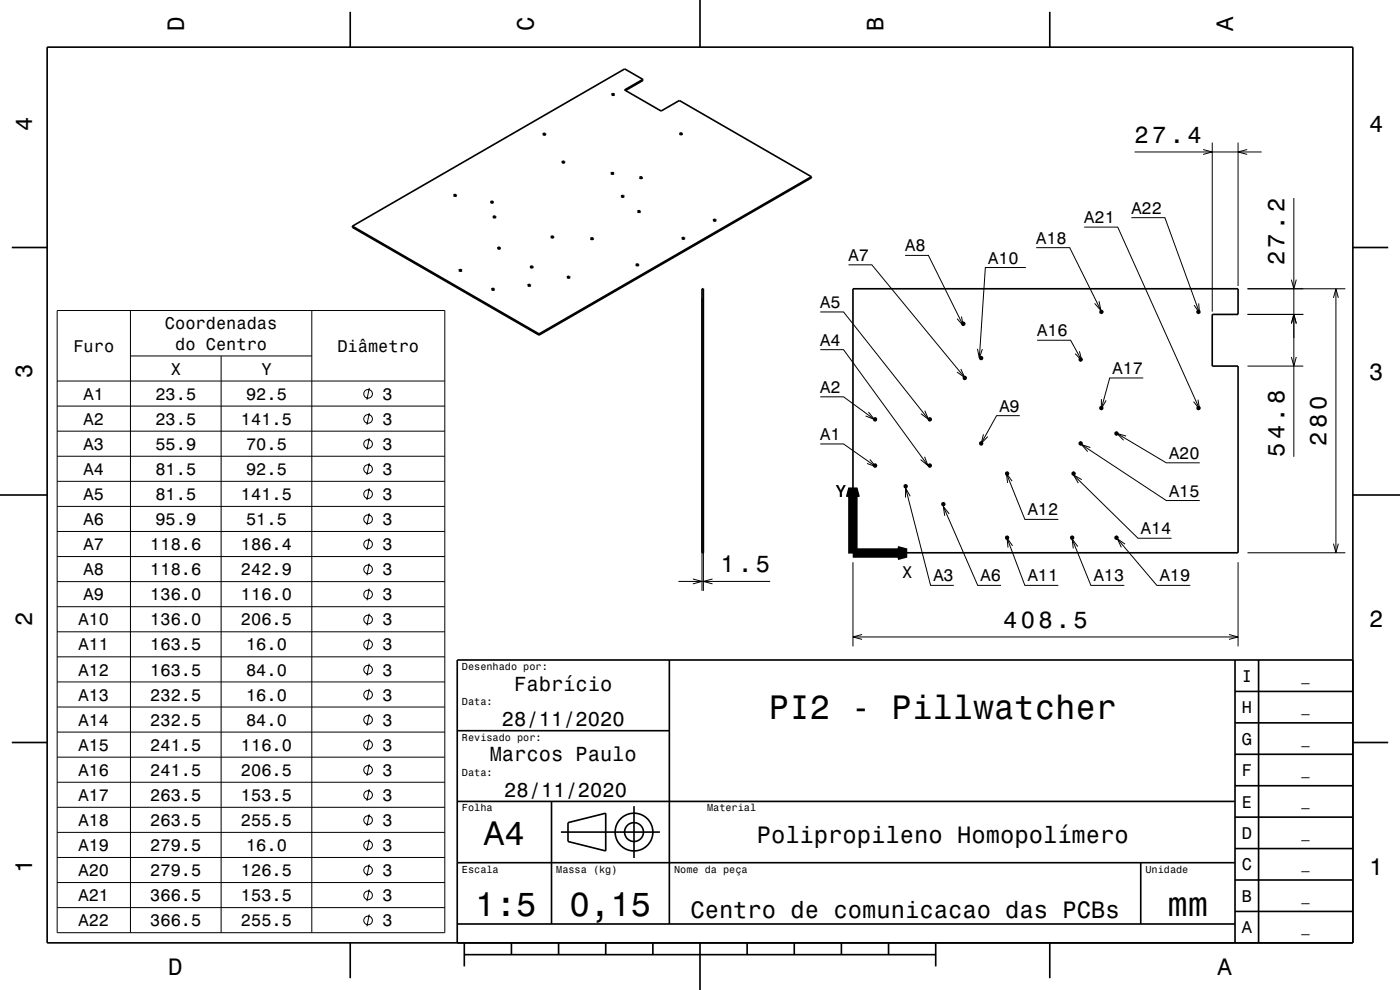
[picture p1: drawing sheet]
<svg xmlns="http://www.w3.org/2000/svg" width="297mm" height="210mm" viewBox="0 0 297 210" stroke-linecap="round" stroke-linejoin="round" font-family="sans-serif">
<g fill="none" stroke="#000" stroke-width=".21">
<path d="M240.7 32.2h26.9M255.2 31.7l2 .5-2 .6M257.2 30.2v35.9M262.6 30.2v30.5M264.6 31.7l-2 .5 2 .6M180 56.2h5l19.7 23.9M192 54.2h5l7.4 14.9M217.6 56.7h-8.6l-1.2 19.3h.7M219.8 52.5h7.1l6.6 13.4M230 48.2h7.1l17.4 38.6M240 46.2h7.1l7.4 20.2M274 59.3l.5 2 .5-2"/>
<path d="M274.5 42v54.9M12.1 65.9h82.3v131.9h-82.3zM27.7 75.5h38.4M27.7 65.9v131.9M46.9 75.5v122.3M66.1 65.9v131.9M148.9 63.3v62M149.2 63.3v62M174 66.2h5l18 22.8M174 74.2h5l17.9 24.6h.7M203.8 78.3l.9 1.8-1.7-1.2M204 67.1l.4 2-1.4-1.5"/>
<path d="M204 68.7h.8M204.4 68.3v.8M204.7 79.8v.8M207.4 74l.4 2 .6-1.9M208.1 75.6v.7M220 72.2h7.1l2.4 4.3M228.9 76.3h.7M229 74.5l.5 2-1.4-1.5M229.2 75.9v.7M233.2 63.9l.3 2-1.3-1.5M233.3 66.2h.7M233.6 65.8v.7"/>
<path d="M253.9 66.2h.7M254.2 65.8v.7M254.3 64.4l.2 2-1.2-1.7M264.6 66.7h11.9M264.6 77.7h11.9M264.6 61.3h20.8M274 75.7l.5 2 .5-2M274 68.6l.5-1.9 .5 1.9M282.9 63.2l.5-1.9 .5 1.9M283.4 61.3v56M12.1 80.8h82.3M12.1 86.1h82.3"/>
<path d="M12.1 91.5h82.3M12.1 96.8h82.3M78.3 82.3l-.5 2.5M78.3 87.6l-.5 2.5M78.3 92.9l-.5 2.5M78.3 98.2l-.5 2.5M174 94.2h5l6.8 4.8M174 84.2h5l6.5 4.8M184.2 87.4l1.3 1.6-1.9-.8M184.5 97.5l1.3 1.5-1.9-.7M185.3 89h.7M185.3 98.8h.7"/>
<path d="M185.6 88.6v.7M185.6 98.4v.7M196.1 96.9l.8 1.9-1.6-1.3M196.2 87.1l.8 1.9-1.6-1.2M196.9 89h.7M197.2 88.6v.7M197.2 98.4v.7M204.3 80.2h.8M207.8 94.1h.7M208.1 93.7v.7M208.6 92.1l-.4 2 1.3-1.5M216.4 88.2h-5l-3.2 5.9"/>
<path d="M228.9 94.1h.7M229.2 93.7v.7M229.4 94.3l18 11.9h7.1M231.3 94.9l-1.9-.6 1.3 1.5M233.3 86.6h.7M233.6 86.2v.7M233.7 84.7l-.1 2 1.1-1.8M236.5 92h.7M236.8 91.6v.7M237 92l10.4 6.2h7.1M238.9 92.5l-1.9-.5 1.4 1.4M242.5 80.2h-7.1l-1.8 6.5"/>
<path d="M253.9 86.6h.7M254.1 84.8l.4 2-1.3-1.6M254.2 86.2v.7M12.1 102.1h82.3M12.1 107.4h82.3M12.1 112.7h82.3M12.1 118.1h82.3M78.3 103.6l-.5 2.5M78.3 108.9l-.5 2.5M78.3 114.2l-.5 2.5M78.3 119.5l-.5 2.5M180.9 119.3v17.8"/>
<path d="M191.7 103.1h.8M192.1 102.8v.7l5.3 20.7h5M193.1 105.3l-1-1.8v2M199.7 106.9h.8M200.1 107.4l7.3 16.8h5M200.1 106.6v.7M201.4 109l-1.3-1.6 .3 2M213.3 114.1h.7M213.3 100.5h.7M213.5 100.5l3.9 9.7h7.1M213.6 114.2l3.8 10h7.1M213.6 100.1v.7"/>
<path d="M213.6 113.7v.7M214.7 102.1l-1.2-1.6 .3 1.9M214.8 115.8l-1.2-1.6 .2 1.9M227.1 114.1h.7M227.4 100.5h.7M227.4 114.3l4 9.9h7.1M227.4 113.7v.7M227.7 100.8l13.7 13.4h7.1M227.7 100.1v.7M228.6 115.9l-1.2-1.6 .3 2M229.5 101.7l-1.8-.9 1.1 1.7M236.5 114.1h.7"/>
<path d="M236.8 113.7v.7M237 114.3l8.4 9.9h7.1M238.7 115.4l-1.7-1.1 .9 1.8M262.6 119.3v17.8M264.6 117.3h20.8M282.9 115.3l.5 2 .5-2M12.1 123.4h82.3M12.1 128.7h82.3M12.1 134h82.3M12.1 139.3h82.3M78.3 124.8l-.5 2.5M78.3 130.2l-.5 2.5"/>
<path d="M78.3 135.5l-.5 2.5M143.9 123.3h19.5M147 122.8l1.9 .5-1.9 .6M151.2 122.8l-2 .5 2 .6M180.9 135.1h81.7M182.9 134.6l-2 .5 2 .5M260.7 134.6l1.9 .5-1.9 .5M12.1 144.7h82.3M12.1 150h82.3M12.1 155.3h82.3M78.3 140.8l-.5 2.5M78.3 146.1l-.5 2.5"/>
<path d="M78.3 151.4l-.5 2.5M78.3 156.8l-.5 2.5M12.1 160.6h82.3M12.1 165.9h82.3M12.1 171.2h82.3M12.1 176.6h82.3M78.3 162.1l-.5 2.5M78.3 167.4l-.5 2.5M78.3 172.7l-.5 2.5M78.3 178l-.5 2.5M12.1 181.9h82.3M12.1 187.2h82.3"/>
<path d="M12.1 192.5h82.3M78.3 183.4l-.5 2.5M78.3 188.7l-.5 2.5M78.3 194l-.5 2.5"/>
<circle cx="78.1" cy="88.9" r=".91"/>
<circle cx="78.1" cy="83.5" r=".91"/>
<circle cx="78.1" cy="99.5" r=".91"/>
<circle cx="78.1" cy="94.2" r=".91"/>
<circle cx="78.1" cy="110.1" r=".91"/>
<circle cx="78.1" cy="115.5" r=".91"/>
<circle cx="78.1" cy="104.8" r=".91"/>
<circle cx="78.1" cy="136.7" r=".91"/>
<circle cx="78.1" cy="131.4" r=".91"/>
<circle cx="78.1" cy="120.8" r=".91"/>
<circle cx="78.1" cy="126.1" r=".91"/>
<circle cx="78.1" cy="142.1" r=".91"/>
<circle cx="78.1" cy="152.7" r=".91"/>
<circle cx="78.1" cy="158" r=".91"/>
<circle cx="78.1" cy="147.4" r=".91"/>
<circle cx="78.1" cy="168.7" r=".91"/>
<circle cx="78.1" cy="163.3" r=".91"/>
<circle cx="78.1" cy="179.3" r=".91"/>
<circle cx="78.1" cy="174" r=".91"/>
<circle cx="78.1" cy="184.6" r=".91"/>
<circle cx="78.1" cy="189.9" r=".91"/>
<circle cx="78.1" cy="195.2" r=".91"/>
</g>
<g fill="none" stroke="#000" stroke-width=".35">
<path d="M10 10h277v190h-277zM74.3 2.5v7.5M129.8 19.9l.6 .1-.3 .2h-.3zM136.4 16.8l-3.9-2.2-57.7 33.4M136.4 16.8l-3.9 2.3 7.8 4.5 3.8-2.3 28 16.2M136.4 16.8v.3l-3.7 2.1M148.5 0v10M222.7 2.5v7.5M115.3 28.3l.5 .2-.5 .1zM115.3 28.6h.4M119.3 34.3l.5 .1-.3 .2-.2-.1zM119.3 34.5h.4"/>
<path d="M129.7 36.7l.5 .1-.5 .1zM129.7 36.9h.4M129.8 20.2h.5M135.8 37.6l.5 .1-.5 .1zM135.8 37.8h.4M144.3 28.3l.5 .1-.5 .1zM144.3 28.5h.4M172.1 37.5l-57.7 33.3M172.1 37.5v.2l-57.7 33.4M2.5 52.5h7.5M74.8 48l39.6 22.8M74.8 48v.2l39.6 22.9"/>
<path d="M96.3 41.3l.6 .1-.6 .2zM96.3 41.6h.5M97.5 57.2l.5 .2-.5 .1zM97.5 57.5h.4M104.2 42.7l.5 .2-.5 .1zM104.2 43h.4M104.7 45.9l.5 .1-.5 .1zM104.7 46.1h.4M105.7 52.5l.5 .1-.5 .2zM105.7 52.8h.4M112.6 56.5l.5 .1-.3 .2h-.2zM112.6 56.8h.4"/>
<path d="M117 50.1l.5 .2-.5 .1zM117 50.4h.4M120.4 58.7l.5 .1-.3 .2-.3-.2zM120.4 58.9h.4M125.4 50.5l.5 .1-.5 .2zM125.4 50.8h.4M131.9 41.5l.5 .1-.3 .2h-.2zM131.9 41.8h.4M135 56.1l.5 .1-.5 .1zM135 56.3h.4M135.4 44.7l.5 .2-.3 .1h-.2zM135.4 45h.4"/>
<path d="M144.8 50.4l.5 .1-.5 .2zM144.8 50.7h.4M151.4 46.6l.5 .1-.5 .1zM151.4 46.8h.4M287 52.5h7.5M104.4 61.2l.5 .2-.3 .1h-.2zM104.4 61.5h.4M112.1 60.4l.5 .1-.3 .2-.2-.1zM112.1 60.6h.4M114.4 70.8v.3M148.9 61.3h.3v56h-.3zM180.9 61.3h81.7v5.4h-5.4v11h5.4v39.6h-81.7z"/>
<path d="M0 105h10M287 105h10M142 140v56M262 140v60M267 140v60M287 140h-190v60M2.5 157.5h7.5M97 155h45M262 153.3h25M262 146.7h25M287 157.5h7.5M97 170h165"/>
<path d="M117 170v26M119 176.5h21M120.5 174.5l8-2v8l-8-2zM134.5 171v11M262 173.3h25M262 166.7h25M262 160h25M97 196h165M97 183h165M242 183v13M262 193.3h25M262 186.7h25"/>
<path d="M262 180h25M74.3 200v7.5M98.5 202.5h100M98.5 200v5M108.5 200v2.5M118.5 200v2.5M128.5 200v2.5M138.5 200v2.5M148.5 200v10M158.5 200v2.5M168.5 200v2.5M178.5 200v2.5"/>
<path d="M188.5 200v2.5M198.5 200v5M222.7 200v7.5"/>
<circle cx="204.4" cy="68.7" r=".3"/>
<circle cx="208.1" cy="76" r=".3"/>
<circle cx="229.2" cy="76.3" r=".3"/>
<circle cx="233.6" cy="66.2" r=".3"/>
<circle cx="254.2" cy="66.2" r=".3"/>
<circle cx="185.6" cy="98.8" r=".3"/>
<circle cx="185.6" cy="89" r=".3"/>
<circle cx="197.2" cy="98.8" r=".3"/>
<circle cx="197.2" cy="89" r=".3"/>
<circle cx="204.7" cy="80.2" r=".3"/>
<circle cx="208.1" cy="94.1" r=".3"/>
<circle cx="229.2" cy="94.1" r=".3"/>
<circle cx="233.6" cy="86.6" r=".3"/>
<circle cx="236.8" cy="92" r=".3"/>
<circle cx="254.2" cy="86.6" r=".3"/>
<circle cx="192.1" cy="103.1" r=".3"/>
<circle cx="200.1" cy="106.9" r=".3"/>
<circle cx="213.6" cy="100.5" r=".3"/>
<circle cx="213.6" cy="114.1" r=".3"/>
<circle cx="227.4" cy="114.1" r=".3"/>
<circle cx="227.7" cy="100.5" r=".3"/>
<circle cx="236.8" cy="114.1" r=".3"/>
<circle cx="134.5" cy="176.5" r="2"/>
<circle cx="134.5" cy="176.5" r="4"/>
</g>
<path d="M180.4 105.6l.5-1.9 .5 1.9M180.9 117.3h11.3M180.9 103.7v13.7M190.3 116.8l1.9 .5-1.9 .5" fill="none" stroke="#000" stroke-width="2" stroke-linecap="butt"/>
<g font-size="7.2">
<text x="163.1" y="152.6">PI2 - Pillwatcher</text>
<text x="102.7" y="179.3">A4</text>
<text x="100.8" y="194.3">1:5</text>
<text x="120.8" y="194.3">0,15</text>
<text x="247.7" y="194.3">mm</text>
</g>
<g font-size="5">
<text x="39" y="6.5" transform="rotate(-90 39 6.5)">D</text>
<text x="113.2" y="6.5" transform="rotate(-90 113.2 6.5)">C</text>
<text x="187.4" y="6.5" transform="rotate(-90 187.4 6.5)">B</text>
<text x="261.6" y="6.5" transform="rotate(-90 261.6 6.5)">A</text>
<text x="6.8" y="27.8" transform="rotate(-90 6.8 27.8)">4</text>
<text x="290.5" y="28.1">4</text>
<text x="240.7" y="30.2">27.4</text>
<text x="272.5" y="56.3" transform="rotate(-90 272.5 56.3)">27.2</text>
<text x="6.8" y="80.3" transform="rotate(-90 6.8 80.3)">3</text>
<text x="290.5" y="80.6">3</text>
<text x="281.4" y="94.5" transform="rotate(-90 281.4 94.5)">280</text>
<text x="272.5" y="96.9" transform="rotate(-90 272.5 96.9)">54.8</text>
<text x="152.9" y="121.3">1.5</text>
<text x="6.8" y="132.8" transform="rotate(-90 6.8 132.8)">2</text>
<text x="212.8" y="133.1">408.5</text>
<text x="290.5" y="133.1">2</text>
<text x="160.5" y="178.8">Polipropileno Homopolímero</text>
<text x="6.8" y="185.3" transform="rotate(-90 6.8 185.3)">1</text>
<text x="290.5" y="185.6">1</text>
<text x="146.5" y="194.8">Centro de comunicacao das PCBs</text>
<text x="35.7" y="206.8">D</text>
<text x="258.3" y="206.8">A</text>
</g>
<g font-size="4.3">
<text x="109.1" y="146.5">Fabrício</text>
<text x="106.5" y="154">28/11/2020</text>
<text x="103.9" y="161.5">Marcos Paulo</text>
<text x="107" y="169">28/11/2020</text>
</g>
<g font-size="3.6">
<text x="230" y="47.3">A21</text>
<text x="240" y="45.3">A22</text>
<text x="192" y="53.3">A8</text>
<text x="219.8" y="51.7">A18</text>
<text x="180" y="55.3">A7</text>
<text x="209.6" y="55.9">A10</text>
<text x="174" y="65.3">A5</text>
<text x="35" y="69.8">Coordenadas</text>
<text x="220" y="71.3">A16</text>
<text x="15.6" y="74.7">Furo</text>
<text x="37.2" y="74.2">do Centro</text>
<text x="71.6" y="74.7">Diâmetro</text>
<text x="174" y="73.3">A4</text>
<text x="36.2" y="79.5">X</text>
<text x="55.4" y="79.5">Y</text>
<text x="174" y="83.3">A2</text>
<text x="236" y="79.3">A17</text>
<text x="17.7" y="84.8">A1</text>
<text x="33" y="84.8">23.5</text>
<text x="52.2" y="84.8">92.5</text>
<text x="81.2" y="84.8">3</text>
<text x="212" y="87.3">A9</text>
<text x="17.7" y="90.1">A2</text>
<text x="17.7" y="95.4">A3</text>
<text x="33" y="90.1">23.5</text>
<text x="33" y="95.4">55.9</text>
<text x="51.1" y="90.1">141.5</text>
<text x="52.2" y="95.4">70.5</text>
<text x="81.2" y="90.1">3</text>
<text x="81.2" y="95.4">3</text>
<text x="174" y="93.3">A1</text>
<text x="17.7" y="100.7">A4</text>
<text x="33" y="100.7">81.5</text>
<text x="52.2" y="100.7">92.5</text>
<text x="81.2" y="100.7">3</text>
<text x="248" y="97.3">A20</text>
<text x="17.7" y="106.1">A5</text>
<text x="33" y="106.1">81.5</text>
<text x="51.1" y="106.1">141.5</text>
<text x="81.2" y="106.1">3</text>
<text x="177.3" y="105.4">Y</text>
<text x="248" y="105.3">A15</text>
<text x="17.7" y="111.4">A6</text>
<text x="33" y="111.4">95.9</text>
<text x="52.2" y="111.4">51.5</text>
<text x="81.2" y="111.4">3</text>
<text x="218" y="109.3">A12</text>
<text x="242" y="113.3">A14</text>
<text x="17.7" y="116.7">A7</text>
<text x="31.9" y="116.7">118.6</text>
<text x="51.1" y="116.7">186.4</text>
<text x="81.2" y="116.7">3</text>
<text x="17.7" y="122">A8</text>
<text x="31.9" y="122">118.6</text>
<text x="51.1" y="122">242.9</text>
<text x="81.2" y="122">3</text>
<text x="191.4" y="122.5">X</text>
<text x="198" y="123.3">A3</text>
<text x="208" y="123.3">A6</text>
<text x="218" y="123.3">A11</text>
<text x="232" y="123.3">A13</text>
<text x="246" y="123.3">A19</text>
<text x="17.7" y="127.3">A9</text>
<text x="31.9" y="127.3">136.0</text>
<text x="51.1" y="127.3">116.0</text>
<text x="81.2" y="127.3">3</text>
<text x="16.6" y="132.7">A10</text>
<text x="16.6" y="138">A11</text>
<text x="31.9" y="132.7">136.0</text>
<text x="31.9" y="138">163.5</text>
<text x="51.1" y="132.7">206.5</text>
<text x="52.2" y="138">16.0</text>
<text x="81.2" y="132.7">3</text>
<text x="81.2" y="138">3</text>
<text x="16.6" y="143.3">A12</text>
<text x="31.9" y="143.3">163.5</text>
<text x="52.2" y="143.3">84.0</text>
<text x="81.2" y="143.3">3</text>
<text x="16.6" y="148.6">A13</text>
<text x="31.9" y="148.6">232.5</text>
<text x="52.2" y="148.6">16.0</text>
<text x="81.2" y="148.6">3</text>
<text x="263.4" y="144.6">I</text>
<text x="16.6" y="153.9">A14</text>
<text x="31.9" y="153.9">232.5</text>
<text x="52.2" y="153.9">84.0</text>
<text x="81.2" y="153.9">3</text>
<text x="263.4" y="151.3">H</text>
<text x="16.6" y="159.3">A15</text>
<text x="31.9" y="159.3">241.5</text>
<text x="51.1" y="159.3">116.0</text>
<text x="81.2" y="159.3">3</text>
<text x="263.4" y="158">G</text>
<text x="16.6" y="164.6">A16</text>
<text x="31.9" y="164.6">241.5</text>
<text x="51.1" y="164.6">206.5</text>
<text x="81.2" y="164.6">3</text>
<text x="263.4" y="164.6">F</text>
<text x="16.6" y="169.9">A17</text>
<text x="31.9" y="169.9">263.5</text>
<text x="51.1" y="169.9">153.5</text>
<text x="81.2" y="169.9">3</text>
<text x="263.4" y="171.3">E</text>
<text x="16.6" y="175.2">A18</text>
<text x="31.9" y="175.2">263.5</text>
<text x="51.1" y="175.2">255.5</text>
<text x="81.2" y="175.2">3</text>
<text x="263.4" y="178">D</text>
<text x="16.6" y="180.5">A19</text>
<text x="16.6" y="185.9">A20</text>
<text x="31.9" y="180.5">279.5</text>
<text x="31.9" y="185.9">279.5</text>
<text x="51.1" y="185.9">126.5</text>
<text x="52.2" y="180.5">16.0</text>
<text x="81.2" y="180.5">3</text>
<text x="81.2" y="185.9">3</text>
<text x="263.4" y="184.6">C</text>
<text x="16.6" y="191.2">A21</text>
<text x="31.9" y="191.2">366.5</text>
<text x="51.1" y="191.2">153.5</text>
<text x="81.2" y="191.2">3</text>
<text x="263.4" y="191.3">B</text>
<text x="16.6" y="196.5">A22</text>
<text x="31.9" y="196.5">366.5</text>
<text x="51.1" y="196.5">255.5</text>
<text x="81.2" y="196.5">3</text>
<text x="263.4" y="198">A</text>
</g>
<g font-size="2.9">
<text x="276.1" y="144.4">_</text>
<text x="276.1" y="151">_</text>
<text x="276.1" y="157.7">_</text>
<text x="276.1" y="164.4">_</text>
<text x="276.1" y="171">_</text>
<text x="276.1" y="177.7">_</text>
<text x="276.1" y="184.4">_</text>
<text x="276.1" y="191.1">_</text>
<text x="276.1" y="197.7">_</text>
</g>
<g font-size="2.2">
<text x="98" y="142.1">Desenhado por:</text>
<text x="98" y="149.6">Data:</text>
<text x="98" y="157.1">Revisado por:</text>
<text x="98" y="164.6">Data:</text>
<text x="98" y="172.1">Folha</text>
<text x="150" y="172.1">Material</text>
<text x="98" y="185.1">Escala</text>
<text x="118" y="185.1">Massa (kg)</text>
<text x="143" y="185.1">Nome da peça</text>
<text x="243" y="185.1">Unidade</text>
</g>
</svg>
